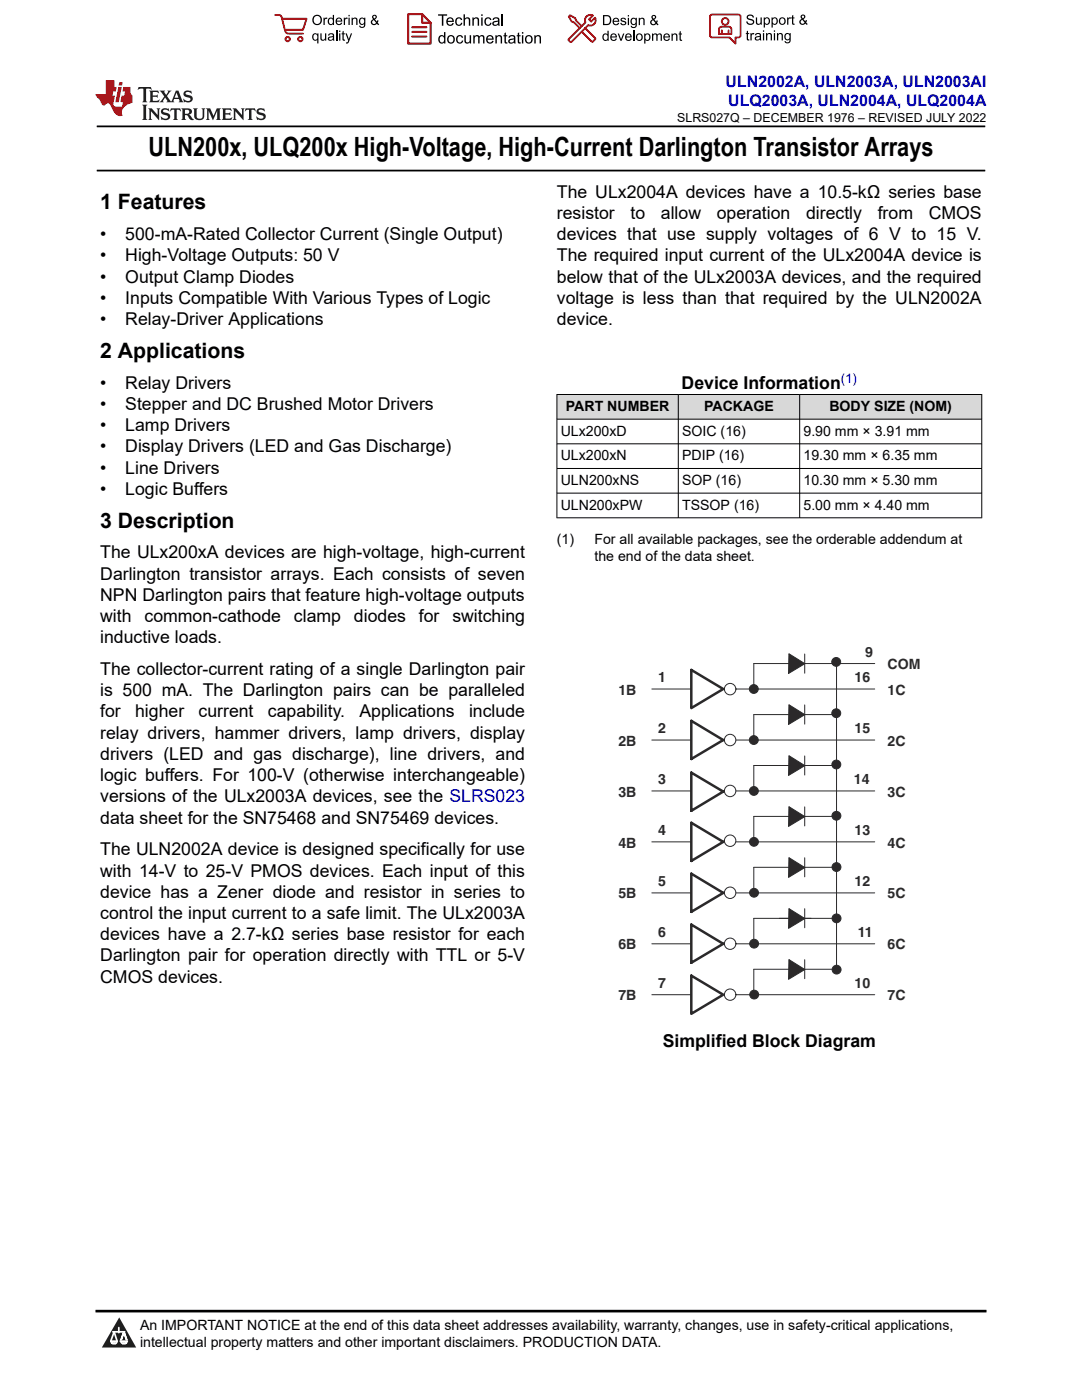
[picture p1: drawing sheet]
<svg xmlns="http://www.w3.org/2000/svg" width="216mm" height="279mm" viewBox="0 0 216 279" stroke-linecap="round" stroke-linejoin="round" font-family="sans-serif">
<path d="M19.3 25.2h177.3M19.3 34h177.3" fill="none" stroke="#000" stroke-width=".35"/>
<g fill="#d8d8d8">
<path d="M111.1 78.7h84.8v5h-84.8z" fill-rule="evenodd"/>
<path d="M111.2 78.8h24.1v4.8h-24.1z" fill-rule="evenodd"/>
<path d="M135.4 78.8h24.1v4.8h-24.1z" fill-rule="evenodd"/>
<path d="M159.6 78.8h36.2v4.8h-36.2z" fill-rule="evenodd"/>
</g>
<path d="M111.1 78.7h84.9M111.1 78.7v24.7M135.3 78.7v24.7M159.6 78.7v24.7M195.9 78.7v24.7M111.1 83.7h84.9M111.1 88.6h84.9M111.1 93.5h84.9M111.1 98.4h84.9M111.1 103.3h84.9" fill="none" stroke="#000" stroke-width=".2"/>
<g fill="none" stroke="#2b292a" stroke-width=".2">
<path d="M130.1 137.5h7.9M146.9 137.5h27.6M160.6 130.5v3.9M166.9 132.4v61h-16.5v5.1M174.5 132.4h-24.1v5.1M130.1 157.9h7.9M130.1 147.7h7.9M146.9 157.9h27.6M146.9 147.7h27.6M160.6 140.7v3.8M160.6 150.9v3.8M166.9 142.6h-16.5v5.1"/>
<path d="M166.9 152.8h-16.5v5.1M130.1 178.2h7.9M130.1 168h7.9M146.9 178.2h27.6M146.9 168h27.6M160.6 161v3.8M160.6 171.2v3.8M166.9 162.9h-16.5v5.1M166.9 173.1h-16.5v5.1M130.1 198.5h7.9M130.1 188.4h7.9M146.9 198.5h27.6"/>
<path d="M146.9 188.4h27.6M160.6 181.3v3.9M160.6 191.5v3.8M166.9 183.3h-16.5v5.1"/>
<circle cx="145.7" cy="137.5" r="1.14"/>
<circle cx="145.7" cy="147.7" r="1.14"/>
<circle cx="145.7" cy="157.8" r="1.14"/>
<circle cx="145.7" cy="178.2" r="1.14"/>
<circle cx="145.7" cy="167.8" r="1.14"/>
<circle cx="145.7" cy="188.3" r="1.14"/>
<circle cx="145.7" cy="198.5" r="1.14"/>
</g>
<path d="M137.9 133.7l6.4 3.8-6.4 3.8zM137.9 143.9l6.4 3.8-6.4 3.8zM137.9 154.2l6.4 3.8-6.4 3.8zM137.9 164.2l6.4 3.8-6.4 3.8zM137.9 174.4l6.4 3.8-6.4 3.8zM137.9 194.7l6.4 3.8-6.4 3.8zM137.9 184.5l6.4 3.9-6.4 3.7z" fill="none" stroke="#2b292a" stroke-width=".5"/>
<circle cx="150.4" cy="147.7" r=".88" fill="#2b292a"/>
<circle cx="150.4" cy="147.7" r=".88" fill="none" stroke="#2b292a" stroke-width=".2"/>
<circle cx="150.4" cy="157.9" r=".88" fill="#2b292a"/>
<circle cx="150.4" cy="157.9" r=".88" fill="none" stroke="#2b292a" stroke-width=".2"/>
<circle cx="150.4" cy="168" r=".88" fill="#2b292a"/>
<circle cx="150.4" cy="168" r=".88" fill="none" stroke="#2b292a" stroke-width=".2"/>
<circle cx="150.5" cy="178.2" r=".88" fill="#2b292a"/>
<circle cx="150.5" cy="178.2" r=".88" fill="none" stroke="#2b292a" stroke-width=".2"/>
<circle cx="150.5" cy="188.3" r=".88" fill="#2b292a"/>
<circle cx="150.5" cy="188.3" r=".88" fill="none" stroke="#2b292a" stroke-width=".2"/>
<circle cx="150.5" cy="198.5" r=".88" fill="#2b292a"/>
<circle cx="150.5" cy="198.5" r=".88" fill="none" stroke="#2b292a" stroke-width=".2"/>
<circle cx="166.9" cy="193.5" r=".88" fill="#2b292a"/>
<circle cx="166.9" cy="193.5" r=".88" fill="none" stroke="#2b292a" stroke-width=".2"/>
<circle cx="166.9" cy="183.3" r=".88" fill="#2b292a"/>
<circle cx="166.9" cy="183.3" r=".88" fill="none" stroke="#2b292a" stroke-width=".2"/>
<circle cx="166.9" cy="173" r=".88" fill="#2b292a"/>
<circle cx="166.9" cy="173" r=".88" fill="none" stroke="#2b292a" stroke-width=".2"/>
<circle cx="166.9" cy="162.8" r=".88" fill="#2b292a"/>
<circle cx="166.9" cy="162.8" r=".88" fill="none" stroke="#2b292a" stroke-width=".2"/>
<circle cx="166.9" cy="152.6" r=".88" fill="#2b292a"/>
<circle cx="166.9" cy="152.6" r=".88" fill="none" stroke="#2b292a" stroke-width=".2"/>
<circle cx="166.9" cy="142.3" r=".88" fill="#2b292a"/>
<circle cx="166.9" cy="142.3" r=".88" fill="none" stroke="#2b292a" stroke-width=".2"/>
<circle cx="166.9" cy="132.1" r=".88" fill="#2b292a"/>
<circle cx="166.9" cy="132.1" r=".88" fill="none" stroke="#2b292a" stroke-width=".2"/>
<circle cx="150.4" cy="137.5" r=".88" fill="#2b292a"/>
<circle cx="150.4" cy="137.5" r=".88" fill="none" stroke="#2b292a" stroke-width=".2"/>
<path d="M157.4 130.5l3.2 2-3.3 1.9z" fill="#2b292a"/>
<path d="M157.4 130.5l3.2 2-3.3 1.9z" fill="none" stroke="#2b292a" stroke-width=".2"/>
<path d="M157.4 140.6l3.2 2-3.3 2z" fill="#2b292a"/>
<path d="M157.4 140.6l3.2 2-3.3 2z" fill="none" stroke="#2b292a" stroke-width=".2"/>
<path d="M157.4 150.8l3.2 2-3.3 2z" fill="#2b292a"/>
<path d="M157.4 150.8l3.2 2-3.3 2z" fill="none" stroke="#2b292a" stroke-width=".2"/>
<path d="M157.4 161l3.2 2-3.3 1.9z" fill="#2b292a"/>
<path d="M157.4 161l3.2 2-3.3 1.9z" fill="none" stroke="#2b292a" stroke-width=".2"/>
<path d="M157.4 171.2l3.2 1.9-3.3 2z" fill="#2b292a"/>
<path d="M157.4 171.2l3.2 1.9-3.3 2z" fill="none" stroke="#2b292a" stroke-width=".2"/>
<path d="M157.4 181.3l3.2 2-3.3 2z" fill="#2b292a"/>
<path d="M157.4 181.3l3.2 2-3.3 2z" fill="none" stroke="#2b292a" stroke-width=".2"/>
<path d="M157.4 191.5l3.2 2-3.3 1.9z" fill="#2b292a"/>
<path d="M157.4 191.5l3.2 2-3.3 1.9z" fill="none" stroke="#2b292a" stroke-width=".2"/>
<path d="M0 0h215.9v23.8h-215.9z" fill-rule="evenodd" fill="#fff"/>
<path d="M27.7 17.4l-.2 .6 .5-.3h.6v.1v2.2l-.2 .4h1l-.2-.4v-2.2v-.1h.5l.5 .3-.1-.6zM29.8 18.1l.2 .4v1.5l-.2 .4h1.9l.1-.6a1.08 1.08 0 0 1-1.3 .2v-.7h.6l.4 .2v-.6l-.4 .2h-.6v-.6l.2-.1a1 1 0 0 1 1 .2l-.1-.5zM31.8 18.1l1 1.1-1 1.2h.9l-.2-.2 .4-.7 .5 .7-.2 .2h1.6l-.2-.2 .1-.4h1l.1 .4-.1 .2h.9l-.2-.3-.8-2h-.5l-1 2.2-.8-1.1 .9-1.1h-.8l.2 .2-.5 .7-.3-.7 .1-.2zM35.2 18.5l.4 1h-.8zM36.8 18.2a.65 .65 0 0 0-.2 .7 .65 .65 0 0 0 .6 .5l.7 .2 .1 .2a.79 .79 0 0 1-.7 .4 .79 .79 0 0 1-.7-.5l.1 .7 .2-.1a.93 .93 0 0 0 1.1 .1 .93 .93 0 0 0 .4-1 1.46 1.46 0 0 0-1.2-.6l-.1-.3a1.09 1.09 0 0 1 1.2 .2l-.2-.6-.1 .1-.6-.2zM28.4 20.9l.2 .4v2.3l-.2 .3h1l-.2-.3v-2.3l.2-.4zM29.6 21.6l.2 .4v1.6l-.2 .3h.8l-.3-.3v-1.4l1.7 1.8v-2l.2-.4h-.8l.2 .2 .1 1.1-1.2-1.3zM32.3 21.8a.65 .65 0 0 0-.2 .7 .65 .65 0 0 0 .7 .4l.6 .2 .1 .2a.79 .79 0 0 1-.7 .4 .79 .79 0 0 1-.7-.5l.1 .7 .2-.1a.93 .93 0 0 0 1.1 .1 .93 .93 0 0 0 .4-.9 1.46 1.46 0 0 0-1.2-.6l-.1-.4a1.09 1.09 0 0 1 1.2 .2l-.2-.6-.1 .1-.6-.1zM34.1 21.6l-.1 .7a.63 .63 0 0 1 .7-.4l.1 1.7-.3 .3h1l-.2-.3v-1.7a.66 .66 0 0 1 .8 .4l-.1-.7zM36.2 21.6l.2 .4v1.6l-.2 .3h.9l-.2-.2v-.7h.5l.1 .2a.79 .79 0 0 0 1.2 .6l-1-.9a.61 .61 0 0 0 .6-.6 .61 .61 0 0 0-.5-.6zM36.9 21.9h.2a.47 .47 0 0 1 .5 .1 .47 .47 0 0 1 .1 .5l-.2 .2h-.6zM38.5 21.6l.2 .2a2.27 2.27 0 0 0 .4 2 1.04 1.04 0 0 0 1.7-.7v-1.3l.2-.2h-.8l.2 .4v1.1a.6 .6 0 0 1-.6 .6 .6 .6 0 0 1-.6-.6v-1.1l.3-.4zM41.1 21.6l.2 .4v1.6l-.2 .3h.7l-.2-.3v-1.5l.9 1.9 .8-1.9v1.5l-.2 .3h1l-.3-.3v-1.6l.3-.4h-.8l-.7 1.5-.7-1.5zM44.3 21.6l.2 .4v1.6l-.2 .3h1.9l.1-.5a1.09 1.09 0 0 1-1.3 .1v-.6h.6l.4 .1v-.6l-.4 .2h-.6v-.6l.2-.1a1.01 1.01 0 0 1 1 .3l-.1-.6zM46.4 21.6l.3 .4v1.6l-.3 .3h.8l-.2-.3v-1.4l1.6 1.8v-2l.2-.4h-.7l.2 .2v1.1l-1.2-1.3zM49 21.6l-.1 .7a.63 .63 0 0 1 .8-.4v1.7l-.3 .3h1l-.2-.3v-1.7a.66 .66 0 0 1 .8 .4l-.1-.7zM51.4 21.8a.65 .65 0 0 0-.2 .7 .65 .65 0 0 0 .6 .4l.6 .2 .2 .2a.79 .79 0 0 1-.8 .4 .79 .79 0 0 1-.6-.5l.1 .7 .2-.1a.93 .93 0 0 0 1 .1 .93 .93 0 0 0 .5-.9 1.46 1.46 0 0 0-1.3-.6l-.1-.4a1.09 1.09 0 0 1 1.3 .2l-.2-.6-.2 .1-.5-.1z" fill="#231f20"/>
<path d="M21.1 16v2.8h-2.1l.1 .3 .9 1a.95 .95 0 0 0 .9 .9 .59 .59 0 0 1 .6-.4 .59 .59 0 0 1 .5 .4l.4 .8a1.59 1.59 0 0 0 2.1 1.3 1.61 1.61 0 0 1 1-2.2l1-.4-.1-1.5a1.59 1.59 0 0 1-.4-1.6h-1.4l-.2 .9h.5l-.1 .8h-.5l-.2 1v.2l.4 .1-.2 .9h-.6a.73 .73 0 0 1-1.1-.7l.3-1.5h-.5l.2-.8h.5l.2-.9h-.5v-1.4zM23.6 17.4l-.6 3h.7l.6-3zM23.8 16.4l-.1 .7h.7l.1-.7z" fill="#ed1c24"/>
<g fill="#000">
<path d="M62.3 4a1 1 0 0 1 2 0 1 1 0 0 1-2 0zM62.8 3.4a.78 .78 0 0 0-.1 1.1 .78 .78 0 0 0 1.1 .1 .78 .78 0 0 0 .1-1.1 .78 .78 0 0 0-1.1-.1z" fill-rule="evenodd"/>
<path d="M62.5 6.8l.4-.2 .4 .3v-.2h.2v2h-.2v-.7a.68 .68 0 0 1-.9-.1 .68 .68 0 0 1 0-.9zM62.6 7a.51 .51 0 0 0-.1 .6 .51 .51 0 0 0 .7 .2 .51 .51 0 0 0 .1-.7 .51 .51 0 0 0-.7-.1z" fill-rule="evenodd"/>
<path d="M64.5 3.5h.3v.3l.1-.3h.3l.1 .1-.1 .2a.32 .32 0 0 0-.3 0 .32 .32 0 0 0-.1 .4v.8h-.3z" fill-rule="evenodd"/>
<path d="M63.9 6.7h.3v.8a.36 .36 0 0 0 .3 .4 .36 .36 0 0 0 .4-.5v-.7h.2v1.4h-.2v-.2a.51 .51 0 0 1-.6 .2 .51 .51 0 0 1-.4-.5z" fill-rule="evenodd"/>
<path d="M65.6 3.7l.4-.2 .4 .2v-.7h.3v2h-.3v-.2a.7 .7 0 0 1-1-.1 .7 .7 0 0 1 .2-1zM65.8 3.8a.51 .51 0 0 0-.1 .7 .51 .51 0 0 0 .6 .2 .51 .51 0 0 0 .1-.7 .51 .51 0 0 0-.6-.2z" fill-rule="evenodd"/>
<path d="M65.6 6.8a.66 .66 0 0 1 .8-.1 .66 .66 0 0 1 .3 .8v.6h-.2l-.1-.2a.52 .52 0 0 1-.7 .2 .52 .52 0 0 1-.2-.6l.3-.2a.42 .42 0 0 0 .6-.3l-.3-.2-.3 .1-.1 .2h-.3zM65.7 7.6a.35 .35 0 0 0 .3 .4 .35 .35 0 0 0 .4-.4v-.2z" fill-rule="evenodd"/>
<path d="M67.7 6.1h.2v.3h-.2zM67.7 6.7h.2v1.4h-.2z" fill-rule="evenodd"/>
<path d="M67.1 3.7a.68 .68 0 0 1 .9-.1 .68 .68 0 0 1 .3 .7h-1.1a.42 .42 0 0 0 .3 .5 .42 .42 0 0 0 .5-.3h.3a.73 .73 0 0 1-1.1 .4 .73 .73 0 0 1-.1-1.2zM67.4 3.8l-.2 .3h.8l-.2-.4z" fill-rule="evenodd"/>
<path d="M68.6 3.5h.2v.3l.2-.3h.3l.1 .1-.1 .2a.32 .32 0 0 0-.4 0 .32 .32 0 0 0-.1 .4v.8h-.2z" fill-rule="evenodd"/>
<path d="M68.3 6.3l.3-.1v.5h.2v.1h-.2v.9l.3 .4a.36 .36 0 0 1-.4 0 .36 .36 0 0 1-.2-.4v-.9h-.1v-.1h.1z" fill-rule="evenodd"/>
<path d="M68.9 6.7h.3l.4 1.1 .4-1.1h.3l-.6 1.4a.51 .51 0 0 1-.6 .6l-.1-.3h.3l.2-.3z" fill-rule="evenodd"/>
<path d="M69.5 3h.3v.3h-.3zM69.5 3.5h.3v1.5h-.3z" fill-rule="evenodd"/>
<path d="M70.2 3.5h.2v.2a.52 .52 0 0 1 .6-.2 .52 .52 0 0 1 .3 .6v.9h-.2v-.9a.34 .34 0 0 0-.3-.4 .34 .34 0 0 0-.4 .3v1h-.2z" fill-rule="evenodd"/>
<path d="M71.8 3.7l.4-.2 .5 .2v-.2h.2v1.3a.64 .64 0 0 1-.5 .8 .64 .64 0 0 1-.7-.5h.2a.41 .41 0 0 0 .5 .2 .41 .41 0 0 0 .2-.5 .69 .69 0 0 1-.9-.1 .69 .69 0 0 1 .1-1zM72 3.8a.5 .5 0 0 0-.1 .7 .5 .5 0 0 0 .7 .1 .5 .5 0 0 0 .1-.6 .5 .5 0 0 0-.7-.2z" fill-rule="evenodd"/>
<path d="M74.4 3.1a.47 .47 0 0 1 .7 .1 .47 .47 0 0 1-.3 .7l.4 .4 .1-.3 .2 .1-.1 .4 .3 .3-.2 .2-.3-.3a.63 .63 0 0 1-1 .1 .63 .63 0 0 1 .3-1l-.3-.4zM74.5 3.4a.27 .27 0 0 0 .5 0 .27 .27 0 0 0-.5 0zM74.4 4.1a.4 .4 0 0 0 0 .6 .4 .4 0 0 0 .6-.1l-.4-.6z" fill-rule="evenodd"/>
<path d="M87.4 2.9h1.8v.2h-.7v2h-.3v-2h-.8z" fill-rule="evenodd"/>
<path d="M87.6 7.2l.5-.2 .5 .2v-.8h.3v2.3h-.3v-.2a.76 .76 0 0 1-1-.1 .76 .76 0 0 1-.1-1zM87.9 7.4a.58 .58 0 0 0-.2 .7 .58 .58 0 0 0 .8 .2 .58 .58 0 0 0 .1-.7 .58 .58 0 0 0-.7-.2z" fill-rule="evenodd"/>
<path d="M89.5 7.2a.81 .81 0 0 1 1.1 .1 .81 .81 0 0 1-.2 1.2 .81 .81 0 0 1-1.1-.2l-.1-.7zM89.6 7.4a.57 .57 0 0 0 0 .8 .57 .57 0 0 0 .8 0 .57 .57 0 0 0 0-.7 .57 .57 0 0 0-.8-.1z" fill-rule="evenodd"/>
<path d="M89.3 3.7a.77 .77 0 0 1 .9-.2 .77 .77 0 0 1 .4 .9h-1.3a.48 .48 0 0 0 .4 .5 .48 .48 0 0 0 .6-.3h.3a.83 .83 0 0 1-1.3 .4 .83 .83 0 0 1 0-1.3zM89.5 3.8l-.2 .4h1l-.3-.5z" fill-rule="evenodd"/>
<path d="M91 3.7a.7 .7 0 0 1 1.2 .3h-.2a.45 .45 0 0 0-.6-.3 .45 .45 0 0 0-.3 .6 .45 .45 0 0 0 .3 .6 .45 .45 0 0 0 .6-.4l.3 .1a.76 .76 0 0 1-1.1 .5 .76 .76 0 0 1-.3-1.1z" fill-rule="evenodd"/>
<path d="M91.2 7.2a.7 .7 0 0 1 1.2 .3l-.3 .1a.45 .45 0 0 0-.5-.4 .45 .45 0 0 0-.3 .7 .45 .45 0 0 0 .3 .6 .45 .45 0 0 0 .6-.4h.2a.76 .76 0 0 1-1 .5 .76 .76 0 0 1-.4-1.1z" fill-rule="evenodd"/>
<path d="M92.5 2.9h.3v.8a.59 .59 0 0 1 .7-.2 .59 .59 0 0 1 .3 .6v1h-.2v-1a.4 .4 0 0 0-.5-.4 .4 .4 0 0 0-.3 .5v.9h-.3z" fill-rule="evenodd"/>
<path d="M92.7 7h.2v.9a.41 .41 0 0 0 .5 .6 .41 .41 0 0 0 .3-.6v-.9h.3v1.7h-.3v-.3a.58 .58 0 0 1-.7 .3 .58 .58 0 0 1-.3-.7z" fill-rule="evenodd"/>
<path d="M94.3 3.5h.2v.2a.59 .59 0 0 1 .7-.2 .59 .59 0 0 1 .4 .6v1h-.3v-1a.41 .41 0 0 0-.4-.4 .41 .41 0 0 0-.4 .5v.9h-.2z" fill-rule="evenodd"/>
<path d="M94.4 7h.3v.3a.56 .56 0 0 1 1 0 .54 .54 0 0 1 .6-.3 .54 .54 0 0 1 .4 .5v1.2h-.3v-1.1a.34 .34 0 0 0-.3-.4 .34 .34 0 0 0-.4 .3v1.2h-.3v-1.1a.38 .38 0 0 0-.5-.3 .38 .38 0 0 0-.2 .5v.9h-.3z" fill-rule="evenodd"/>
<path d="M96 2.9h.3v.3h-.3zM96 3.5h.3v1.6h-.3z" fill-rule="evenodd"/>
<path d="M96.8 3.7a.7 .7 0 0 1 1.3 .3h-.3a.45 .45 0 0 0-.6-.3 .45 .45 0 0 0-.3 .6 .45 .45 0 0 0 .3 .6 .45 .45 0 0 0 .6-.4l.3 .1a.76 .76 0 0 1-1.1 .5 .76 .76 0 0 1-.3-1.1z" fill-rule="evenodd"/>
<path d="M97.2 7.2a.77 .77 0 0 1 .9-.1 .77 .77 0 0 1 .4 .8h-1.2a.48 .48 0 0 0 .3 .6 .48 .48 0 0 0 .6-.4l.3 .1a.83 .83 0 0 1-1.3 .3 .83 .83 0 0 1 0-1.3zM97.4 7.4l-.1 .3h.9l-.2-.4z" fill-rule="evenodd"/>
<path d="M98.8 7h.3v.3a.59 .59 0 0 1 .7-.3 .59 .59 0 0 1 .4 .7v1h-.3v-1a.41 .41 0 0 0-.5-.5 .41 .41 0 0 0-.3 .6v.9h-.3z" fill-rule="evenodd"/>
<path d="M98.4 3.7a.74 .74 0 0 1 1-.2 .74 .74 0 0 1 .3 .9v.7h-.3v-.2a.59 .59 0 0 1-.8 .3 .59 .59 0 0 1-.3-.8l1.1-.3a.42 .42 0 0 0-.4-.4 .42 .42 0 0 0-.5 .3h-.2zM98.6 4.5a.36 .36 0 0 0 .2 .5 .36 .36 0 0 0 .5-.2l.1-.5z" fill-rule="evenodd"/>
<path d="M100.7 6.6l.2-.1v.5h.3v.2h-.3v1l.1 .2h.2l.1 .3a.41 .41 0 0 1-.5-.1 .41 .41 0 0 1-.1-.4v-1h-.2v-.2h.2z" fill-rule="evenodd"/>
<path d="M101.6 7.2a.74 .74 0 0 1 .9-.2 .74 .74 0 0 1 .3 1l.1 .7h-.3v-.2a.59 .59 0 0 1-.8 .2 .59 .59 0 0 1-.3-.8l1-.3a.42 .42 0 0 0-.3-.4 .42 .42 0 0 0-.5 .3h-.3zM101.8 8.1a.36 .36 0 0 0 .1 .5 .36 .36 0 0 0 .5-.3l.2-.4z" fill-rule="evenodd"/>
<path d="M103.3 6.6l.3-.1v.5h.3v.2h-.3v1l.1 .2h.2v.3a.41 .41 0 0 1-.5-.1 .41 .41 0 0 1-.1-.4v-1h-.2v-.2h.2z" fill-rule="evenodd"/>
<path d="M104.1 6.4h.3v.3h-.3zM104.1 7h.3v1.7h-.3z" fill-rule="evenodd"/>
<path d="M105 7.2a.81 .81 0 0 1 1.1 .1 .81 .81 0 0 1-.1 1.2 .81 .81 0 0 1-1.2-.2v-.7zM105.2 7.4a.57 .57 0 0 0-.1 .8 .57 .57 0 0 0 .8 0 .57 .57 0 0 0 0-.7 .57 .57 0 0 0-.7-.1z" fill-rule="evenodd"/>
<path d="M106.6 7h.3v.3a.59 .59 0 0 1 .7-.3 .59 .59 0 0 1 .4 .7v1h-.3v-1a.41 .41 0 0 0-.5-.5 .41 .41 0 0 0-.3 .6v.9h-.3z" fill-rule="evenodd"/>
<path d="M120.3 3h.7a1 1 0 0 1 1 1 1 1 0 0 1-1 1h-.7zM120.6 3.2v1.6h.4a.77 .77 0 0 0 .7-.8 .77 .77 0 0 0-.7-.8z" fill-rule="evenodd"/>
<path d="M120.4 6.9l.4-.2 .4 .2v-.8h.3v2h-.3v-.1a.7 .7 0 0 1-.9-.2 .7 .7 0 0 1 .1-.9zM120.6 7a.51 .51 0 0 0-.1 .7 .51 .51 0 0 0 .6 .1 .51 .51 0 0 0 .1-.6 .51 .51 0 0 0-.6-.2z" fill-rule="evenodd"/>
<path d="M122 6.9a.68 .68 0 0 1 .8-.2 .68 .68 0 0 1 .3 .8h-1.1a.42 .42 0 0 0 .3 .5 .42 .42 0 0 0 .5-.3h.3a.73 .73 0 0 1-1.1 .3 .73 .73 0 0 1 0-1.1zM122.2 7l-.2 .3h.8l-.2-.4z" fill-rule="evenodd"/>
<path d="M122.4 3.7a.68 .68 0 0 1 .8-.1 .68 .68 0 0 1 .4 .8h-1.1a.42 .42 0 0 0 .3 .4 .42 .42 0 0 0 .5-.3l.3 .1a.73 .73 0 0 1-1.2 .3 .73 .73 0 0 1 0-1.2zM122.6 3.8l-.1 .3h.8l-.2-.3z" fill-rule="evenodd"/>
<path d="M123.9 3.7l.1-.1a.62 .62 0 0 1 .9 .3l-.2 .1a.29 .29 0 0 0-.3-.3 .29 .29 0 0 0-.3 .3l.1 .1a.58 .58 0 0 1 .6 .1 .58 .58 0 0 1 .1 .6 .67 .67 0 0 1-1.1-.2l.2-.1a.33 .33 0 0 0 .4 .4 .33 .33 0 0 0 .3-.4 .71 .71 0 0 1-.9-.6z" fill-rule="evenodd"/>
<path d="M123.3 6.7h.2l.4 1.2 .4-1.2h.3l-.6 1.4h-.2z" fill-rule="evenodd"/>
<path d="M125.3 3h.2v.3h-.2zM125.3 3.6h.2v1.4h-.2z" fill-rule="evenodd"/>
<path d="M124.9 6.9a.68 .68 0 0 1 .8-.2 .68 .68 0 0 1 .4 .8h-1.1a.42 .42 0 0 0 .3 .5 .42 .42 0 0 0 .5-.3h.3a.73 .73 0 0 1-1.2 .3 .73 .73 0 0 1 0-1.1zM125.1 7l-.1 .3h.8l-.2-.4z" fill-rule="evenodd"/>
<path d="M126 3.7l.4-.2 .4 .2v-.1h.3v1.2a.64 .64 0 0 1-.5 .8 .64 .64 0 0 1-.8-.5l.3 .1a.41 .41 0 0 0 .5 .2 .41 .41 0 0 0 .2-.6 .69 .69 0 0 1-.9-.1 .69 .69 0 0 1 .1-1zM126.2 3.9a.5 .5 0 0 0-.1 .6 .5 .5 0 0 0 .6 .2 .5 .5 0 0 0 .2-.7 .5 .5 0 0 0-.7-.1z" fill-rule="evenodd"/>
<path d="M126.9 7.4a.73 .73 0 0 1 1.4 0 .73 .73 0 0 1-1.4 0zM127.3 7a.5 .5 0 0 0-.1 .7 .5 .5 0 0 0 .7 0 .5 .5 0 0 0 0-.6 .5 .5 0 0 0-.6-.1z" fill-rule="evenodd"/>
<path d="M127.5 3.6h.2v.2a.52 .52 0 0 1 .6-.3 .52 .52 0 0 1 .3 .6v.9h-.2v-.9a.34 .34 0 0 0-.3-.4 .34 .34 0 0 0-.4 .3v1h-.2z" fill-rule="evenodd"/>
<path d="M128.5 6.7h.3v.2a.67 .67 0 0 1 .9 0 .67 .67 0 0 1 0 .9 .55 .55 0 0 1-.9 .2v.7h-.3zM128.9 7a.5 .5 0 0 0-.1 .7 .5 .5 0 0 0 .6 .1 .5 .5 0 0 0 .2-.6 .5 .5 0 0 0-.7-.2z" fill-rule="evenodd"/>
<path d="M130.1 6.7h.2v.2a.49 .49 0 0 1 .9 0l.4-.2a.42 .42 0 0 1 .5 .4v1h-.3v-.9a.3 .3 0 0 0-.2-.3 .3 .3 0 0 0-.4 .2v1h-.2v-.9a.33 .33 0 0 0-.5-.3 .33 .33 0 0 0-.2 .5v.7h-.2z" fill-rule="evenodd"/>
<path d="M130.1 3.1a.47 .47 0 0 1 .8 .1 .47 .47 0 0 1-.3 .7l.3 .4 .1-.2h.3l-.2 .5 .3 .3-.2 .2-.3-.3a.63 .63 0 0 1-1 .1 .63 .63 0 0 1 .3-1l-.2-.5zM130.2 3.5a.27 .27 0 0 0 .5 0 .27 .27 0 0 0-.5 0zM130.2 4.1a.4 .4 0 0 0 0 .7 .4 .4 0 0 0 .6-.2l-.5-.6z" fill-rule="evenodd"/>
<path d="M132.5 6.9a.68 .68 0 0 1 .9-.2 .68 .68 0 0 1 .3 .8h-1.1a.42 .42 0 0 0 .3 .5 .42 .42 0 0 0 .5-.3h.3a.73 .73 0 0 1-1.1 .3 .73 .73 0 0 1-.1-1.1zM132.7 7l-.1 .3h.8l-.2-.4z" fill-rule="evenodd"/>
<path d="M134 6.7h.2v.2a.52 .52 0 0 1 .6-.2 .52 .52 0 0 1 .4 .6v.8h-.3v-.8a.34 .34 0 0 0-.2-.4 .34 .34 0 0 0-.4 .2l-.1 1h-.2z" fill-rule="evenodd"/>
<path d="M135.6 6.3l.2-.1v.5h.3v.2h-.3v.8l.3 .4a.36 .36 0 0 1-.4 0 .36 .36 0 0 1-.1-.4v-.8h-.2v-.2h.2z" fill-rule="evenodd"/>
<path d="M149.2 3a.8 .8 0 0 1 1.2 .5h-.2a.44 .44 0 0 0-.5-.4 .44 .44 0 0 0-.4 .5l.2 .1a.9 .9 0 0 1 1 .8 .84 .84 0 0 1-.9 .5 .84 .84 0 0 1-.7-.7h.3a.52 .52 0 0 0 .5 .5 .52 .52 0 0 0 .5-.6l-.2-.1a.85 .85 0 0 1-1-.8z" fill-rule="evenodd"/>
<path d="M149 6.3l.3-.2v.5h.2v.2h-.2v.9l.2 .4a.36 .36 0 0 1-.4-.1 .36 .36 0 0 1-.1-.4v-.8h-.2v-.2h.2z" fill-rule="evenodd"/>
<path d="M149.7 6.6h.3v.2l.1-.2h.3l.1 .1-.1 .2a.32 .32 0 0 0-.3 0 .32 .32 0 0 0-.1 .4v.8h-.3z" fill-rule="evenodd"/>
<path d="M150.7 6.8a.66 .66 0 0 1 .9-.2 .66 .66 0 0 1 .3 .9v.6h-.2l-.1-.2a.52 .52 0 0 1-.7 .2 .52 .52 0 0 1-.2-.7l.2-.1a.42 .42 0 0 0 .7-.3l-.3-.2h-.3l-.1 .3-.3-.1zM150.9 7.5a.35 .35 0 0 0 .3 .5 .35 .35 0 0 0 .4-.4v-.3z" fill-rule="evenodd"/>
<path d="M150.8 3.5h.3v.8a.36 .36 0 0 0 .3 .5 .36 .36 0 0 0 .4-.5v-.8h.2v1.4h-.2v-.2a.51 .51 0 0 1-.6 .3 .51 .51 0 0 1-.4-.6z" fill-rule="evenodd"/>
<path d="M152.2 6.1h.3v.2h-.3zM152.2 6.6h.3v1.5h-.3z" fill-rule="evenodd"/>
<path d="M152.4 3.5h.2v.2a.67 .67 0 0 1 .9 0 .67 .67 0 0 1 .1 .9 .55 .55 0 0 1-1 .2v.7h-.2zM152.7 3.8a.5 .5 0 0 0-.1 .7 .5 .5 0 0 0 .7 .1 .5 .5 0 0 0 .1-.6 .5 .5 0 0 0-.7-.2z" fill-rule="evenodd"/>
<path d="M152.9 6.6h.2v.2a.52 .52 0 0 1 .6-.2 .52 .52 0 0 1 .3 .6v.9h-.2v-.9a.34 .34 0 0 0-.3-.4 .34 .34 0 0 0-.4 .2v1.1h-.2z" fill-rule="evenodd"/>
<path d="M153.9 3.5h.3v.2a.67 .67 0 0 1 .9 0 .67 .67 0 0 1 0 .9 .55 .55 0 0 1-.9 .2v.7h-.3zM154.3 3.8a.5 .5 0 0 0-.1 .7 .5 .5 0 0 0 .6 .1 .5 .5 0 0 0 .2-.6 .5 .5 0 0 0-.7-.2z" fill-rule="evenodd"/>
<path d="M154.4 6.1h.3v.2h-.3zM154.4 6.6h.3v1.5h-.3z" fill-rule="evenodd"/>
<path d="M155 6.6h.3v.2a.52 .52 0 0 1 .6-.2 .52 .52 0 0 1 .3 .6v.9h-.2v-.9a.34 .34 0 0 0-.3-.4 .34 .34 0 0 0-.4 .2v1.1h-.3z" fill-rule="evenodd"/>
<path d="M155.4 4.2a.75 .75 0 0 1 1.5 0 .75 .75 0 0 1-1.5 0zM155.8 3.8a.5 .5 0 0 0-.1 .7 .5 .5 0 0 0 .8 0 .5 .5 0 0 0 0-.7 .5 .5 0 0 0-.7 0z" fill-rule="evenodd"/>
<path d="M156.7 6.8l.4-.2 .5 .2v-.2h.2v1.3a.64 .64 0 0 1-.5 .7 .64 .64 0 0 1-.8-.4h.3a.41 .41 0 0 0 .5 .2 .41 .41 0 0 0 .2-.5 .69 .69 0 0 1-.9-.1 .69 .69 0 0 1 .1-1zM156.9 6.9a.5 .5 0 0 0-.1 .7 .5 .5 0 0 0 .6 .1 .5 .5 0 0 0 .2-.7 .5 .5 0 0 0-.7-.1z" fill-rule="evenodd"/>
<path d="M157.1 3.5h.2v.2l.1-.2h.3h.2l-.1 .3a.32 .32 0 0 0-.4 0 .32 .32 0 0 0-.1 .4v.7h-.2z" fill-rule="evenodd"/>
<path d="M158 3.1l.3-.1v.5h.2v.2h-.2v.8l.3 .4a.36 .36 0 0 1-.4 0 .36 .36 0 0 1-.2-.4v-.8h-.1v-.2h.1z" fill-rule="evenodd"/>
<path d="M159.9 3a.47 .47 0 0 1 .7 .1 .47 .47 0 0 1-.3 .7l.4 .5 .1-.3h.2l-.1 .5 .3 .3-.2 .2-.3-.3a.63 .63 0 0 1-1 .1 .63 .63 0 0 1 .3-1l-.3-.5zM160 3.4a.27 .27 0 0 0 .5 0 .27 .27 0 0 0-.5 0zM159.9 4.1a.4 .4 0 0 0 0 .6 .4 .4 0 0 0 .6-.2l-.4-.6z" fill-rule="evenodd"/>
</g>
<path d="M67.2 6.1v2M126.5 6.1v2" fill="none" stroke="#000" stroke-width=".25"/>
<g fill="none" stroke="#de0000" stroke-width=".37">
<path d="M54.9 3h.9a1.19 1.19 0 0 1 .6 1.2l.6 2.1a.85 .85 0 0 0 1 .4h2.5M56.3 3.7h4.9l-.7 2.2h-3.6M116.1 5.2l-1.2-1.1-.1-.5-1-.6-.3 .3 .6 1 .5 .2 1.1 1.1M116.8 5.6l1.9 2v.3l-.4 .4h-.3l-1.9-2zM116.8 5.6l.6-.6a1.07 1.07 0 0 0 1.2-.2 1.07 1.07 0 0 0 .1-1.3l-.7 .8-.5-.4 .8-.8a1.07 1.07 0 0 0-1.2 .2 1.07 1.07 0 0 0-.3 1.2l-3.3 3.3v.3l.3 .3h.2l2.1-2.1M141.7 3.1l.4-.2h5.3l.3 .2 .1 3.9-.2 .4-.8 .1v1.2l-1.3-1.2h-3.4l-.4-.2zM143.5 5.6l.5-.3 1.7 .1 .2 .5v.9h-2.4zM144 6.1v.7M145.4 6.1v.7"/>
<circle cx="57.4" cy="7.8" r=".44"/>
<circle cx="59.9" cy="7.8" r=".44"/>
<circle cx="144.7" cy="4.3" r=".67"/>
</g>
<path d="M100.2 2.9v2.2" fill="none" stroke="#000" stroke-width=".28"/>
<path d="M81.4 2.8h2.8v1.7h1.7v4.2h-4.5zM82.3 6.4h2.8M82.3 5.4h2.8M82.3 7.3h2.8M84.2 2.8l1.7 1.7" fill="none" stroke="#de0000" stroke-width=".42"/>
<path d="M0 261.4h215.9v18h-215.9z" fill-rule="evenodd" fill="#fff"/>
<path d="M23.8 262.9l3.4 6h-6.9z" fill="#231f20"/>
<path d="M22.1 267.7h1.3l-.4 .5h-.3a.55 .55 0 0 1-.6-.5z" fill-rule="evenodd" fill="#fff"/>
<path d="M22.1 267.7h1.3l-.4 .5h-.3a.55 .55 0 0 1-.6-.5z" fill="none" stroke="#231f20" stroke-width=".34"/>
<path d="M22.1 267.7h1.3l-.4 .5h-.5zM22.6 265.8h.1M22.6 265.8h2.3zM23.7 265.9h.1M23.7 264.9v1zM24 267.7h.1" fill="none" stroke="#fff" stroke-width=".34"/>
<path d="M24.7 265.8l-.7 1.9z" fill="#fff"/>
<path d="M24.7 265.8l-.7 1.9z" fill="none" stroke="#fff" stroke-width=".34"/>
<path d="M24.7 265.8l.7 1.9z" fill="#fff"/>
<path d="M24.7 265.8l.7 1.9zM25.3 267.7h.1" fill="none" stroke="#fff" stroke-width=".34"/>
<path d="M22.8 265.8l-.7 1.9z" fill="#fff"/>
<path d="M22.8 265.8l-.7 1.9z" fill="none" stroke="#fff" stroke-width=".34"/>
<path d="M22.8 265.8l.6 1.9z" fill="#fff"/>
<path d="M22.8 265.8l.6 1.9z" fill="none" stroke="#fff" stroke-width=".34"/>
<path d="M24.1 267.7h1.3a.65 .65 0 0 1-.6 .5 .65 .65 0 0 1-.7-.5z" fill-rule="evenodd" fill="#fff"/>
<path d="M24.1 267.7h1.3a.65 .65 0 0 1-.6 .5 .65 .65 0 0 1-.7-.5z" fill="none" stroke="#231f20" stroke-width=".34"/>
<path d="M24 267.7h.1M24.1 267.7h1.3l-.4 .5h-.5z" fill="none" stroke="#fff" stroke-width=".34"/>
<path d="M19 261.7h177.8" fill="none" stroke="#000" stroke-width=".53"/>
<text font-size="5.3" x="29.6" y="31.2">ULN200x, ULQ200x High-Voltage, High-Current Darlington Transistor Arrays</text>
<g font-size="4.2">
<text x="20" y="41.8">1 Features</text>
<text x="20" y="71.4">2 Applications</text>
<text x="20" y="105.3">3 Description</text>
</g>
<g font-size="3.5">
<text x="111.1" y="39.5">The ULx2004A devices have a 10.5-kΩ series base</text>
<text x="20" y="47.9">•</text>
<text x="25" y="47.9">500-mA-Rated Collector Current (Single Output)</text>
<text x="111.1" y="43.7">resistor</text>
<text x="111.1" y="47.9">devices that use supply voltages of 6 V to 15 V.</text>
<text x="125.8" y="43.7">to</text>
<text x="131.9" y="43.7">allow</text>
<text x="143" y="43.7">operation</text>
<text x="160.8" y="43.7">directly</text>
<text x="175.1" y="43.7">from</text>
<text x="185.3" y="43.7">CMOS</text>
<text x="20" y="52.2">•</text>
<text x="25" y="52.2">High-Voltage Outputs: 50 V</text>
<text x="111.1" y="52.2">The required input current of the ULx2004A device is</text>
<text x="20" y="56.4">•</text>
<text x="25" y="56.4">Output Clamp Diodes</text>
<text x="111.1" y="56.4">below that of the ULx2003A devices, and the required</text>
<text x="20" y="60.6">•</text>
<text x="20" y="64.9">•</text>
<text x="25" y="60.6">Inputs Compatible With Various Types of Logic</text>
<text x="25" y="64.9">Relay-Driver Applications</text>
<text x="111.1" y="60.6">voltage is less than that required by the ULN2002A</text>
<text x="111.1" y="64.9">device.</text>
<text x="20" y="77.6">•</text>
<text x="25" y="77.6">Relay Drivers</text>
<text x="136" y="77.6">Device Information</text>
<text x="20" y="81.8">•</text>
<text x="25" y="81.8">Stepper and DC Brushed Motor Drivers</text>
<text x="20" y="86">•</text>
<text x="25" y="86">Lamp Drivers</text>
<text x="20" y="90.3">•</text>
<text x="20" y="94.5">•</text>
<text x="25" y="90.3">Display Drivers (LED and Gas Discharge)</text>
<text x="25" y="94.5">Line Drivers</text>
<text x="20" y="98.7">•</text>
<text x="25" y="98.7">Logic Buffers</text>
<text x="20" y="111.4">The ULx200xA devices are high-voltage, high-current</text>
<text x="20" y="119.9">NPN Darlington pairs that feature high-voltage outputs</text>
<text x="20" y="115.7">Darlington transistor arrays. Each consists of seven</text>
<text x="20" y="124.1">with</text>
<text x="28.8" y="124.1">common-cathode</text>
<text x="58.7" y="124.1">clamp</text>
<text x="70.6" y="124.1">diodes</text>
<text x="83.6" y="124.1">for</text>
<text x="90.3" y="124.1">switching</text>
<text x="20" y="128.4">inductive loads.</text>
<text x="20" y="134.7">The collector-current rating of a single Darlington pair</text>
<text x="20" y="139">is 500 mA. The Darlington pairs can be paralleled</text>
<text x="20" y="143.2">for</text>
<text x="27" y="143.2">higher</text>
<text x="39.6" y="143.2">current</text>
<text x="53.4" y="143.2">capability.</text>
<text x="71.7" y="143.2">Applications</text>
<text x="93.6" y="143.2">include</text>
<text x="20" y="147.4">relay drivers, hammer drivers, lamp drivers, display</text>
<text x="20" y="155.9">logic buffers. For 100-V (otherwise interchangeable)</text>
<text x="20" y="151.7">drivers (LED and gas discharge), line drivers, and</text>
<text x="20" y="160.1">versions of the ULx2003A devices, see the SLRS023</text>
<text x="20" y="164.4">data sheet for the SN75468 and SN75469 devices.</text>
<text x="20" y="170.7">The ULN2002A device is designed specifically for use</text>
<text x="20" y="174.9">with 14-V to 25-V PMOS devices. Each input of this</text>
<text x="20" y="179.2">device has a Zener diode and resistor in series to</text>
<text x="20" y="183.4">control the input current to a safe limit. The ULx2003A</text>
<text x="20" y="187.6">devices have a 2.7-kΩ series base resistor for each</text>
<text x="20" y="191.9">Darlington pair for operation directly with TTL or 5-V</text>
<text x="20" y="196.1">CMOS devices.</text>
<text x="132.2" y="208.9">Simplified Block Diagram</text>
</g>
<g font-size="3.2" fill="#00f">
<text x="144.8" y="17.3">ULN2002A, ULN2003A, ULN2003AI</text>
<text x="145.3" y="21.1">ULQ2003A, ULN2004A, ULQ2004A</text>
</g>
<g font-size="2.8">
<text x="112.9" y="82">PART NUMBER</text>
<text x="140.5" y="82">PACKAGE</text>
<text x="165.5" y="82">BODY SIZE (NOM)</text>
<text x="111.9" y="86.9">ULx200xD</text>
<text x="136.1" y="86.9">SOIC (16)</text>
<text x="160.3" y="86.9">9.90 mm × 3.91 mm</text>
<text x="111.9" y="91.8">ULx200xN</text>
<text x="136.1" y="91.8">PDIP (16)</text>
<text x="160.3" y="91.8">19.30 mm × 6.35 mm</text>
<text x="111.9" y="96.8">ULN200xNS</text>
<text x="111.9" y="101.7">ULN200xPW</text>
<text x="136.1" y="96.8">SOP (16)</text>
<text x="136.1" y="101.7">TSSOP (16)</text>
<text x="160.3" y="96.8">10.30 mm × 5.30 mm</text>
<text x="160.3" y="101.7">5.00 mm × 4.40 mm</text>
<text x="111.1" y="108.5">(1)</text>
<text x="118.6" y="108.5">For all available packages, see the orderable addendum at</text>
<text x="118.6" y="111.9">the end of the data sheet.</text>
<text x="27.9" y="265.5">An IMPORTANT NOTICE at the end of this data sheet addresses availability, warranty, changes, use in safety-critical applications,</text>
<text x="27.9" y="268.9">intellectual property matters and other important disclaimers. PRODUCTION DATA.</text>
</g>
<g font-size="2.8" fill="#2b292a">
<text x="172.7" y="131">9</text>
<text x="131.4" y="136.1">1</text>
<text x="170.5" y="136.1">16</text>
<text x="177.1" y="133.6">COM</text>
<text x="123.4" y="138.7">1B</text>
<text x="177.1" y="138.7">1C</text>
<text x="123.4" y="148.8">2B</text>
<text x="131.4" y="146.3">2</text>
<text x="170.5" y="146.3">15</text>
<text x="177.1" y="148.8">2C</text>
<text x="123.4" y="159">3B</text>
<text x="131.4" y="156.5">3</text>
<text x="170.4" y="156.5">14</text>
<text x="177.1" y="159">3C</text>
<text x="131.4" y="166.6">4</text>
<text x="170.5" y="166.6">13</text>
<text x="123.4" y="169.2">4B</text>
<text x="177.1" y="169.2">4C</text>
<text x="123.4" y="179.3">5B</text>
<text x="131.4" y="176.8">5</text>
<text x="170.5" y="176.8">12</text>
<text x="177.1" y="179.3">5C</text>
<text x="123.4" y="189.5">6B</text>
<text x="131.4" y="186.9">6</text>
<text x="171.2" y="186.9">11</text>
<text x="177.1" y="189.5">6C</text>
<text x="131.4" y="197.1">7</text>
<text x="170.5" y="197.1">10</text>
<text x="123.4" y="199.6">7B</text>
<text x="177.1" y="199.6">7C</text>
</g>
<text font-size="2.6" fill="#00f" x="167.8" y="76.4">(1)</text>
<text font-size="2.5" x="135.1" y="24.3">SLRS027Q – DECEMBER 1976 – REVISED JULY 2022</text>
</svg>
